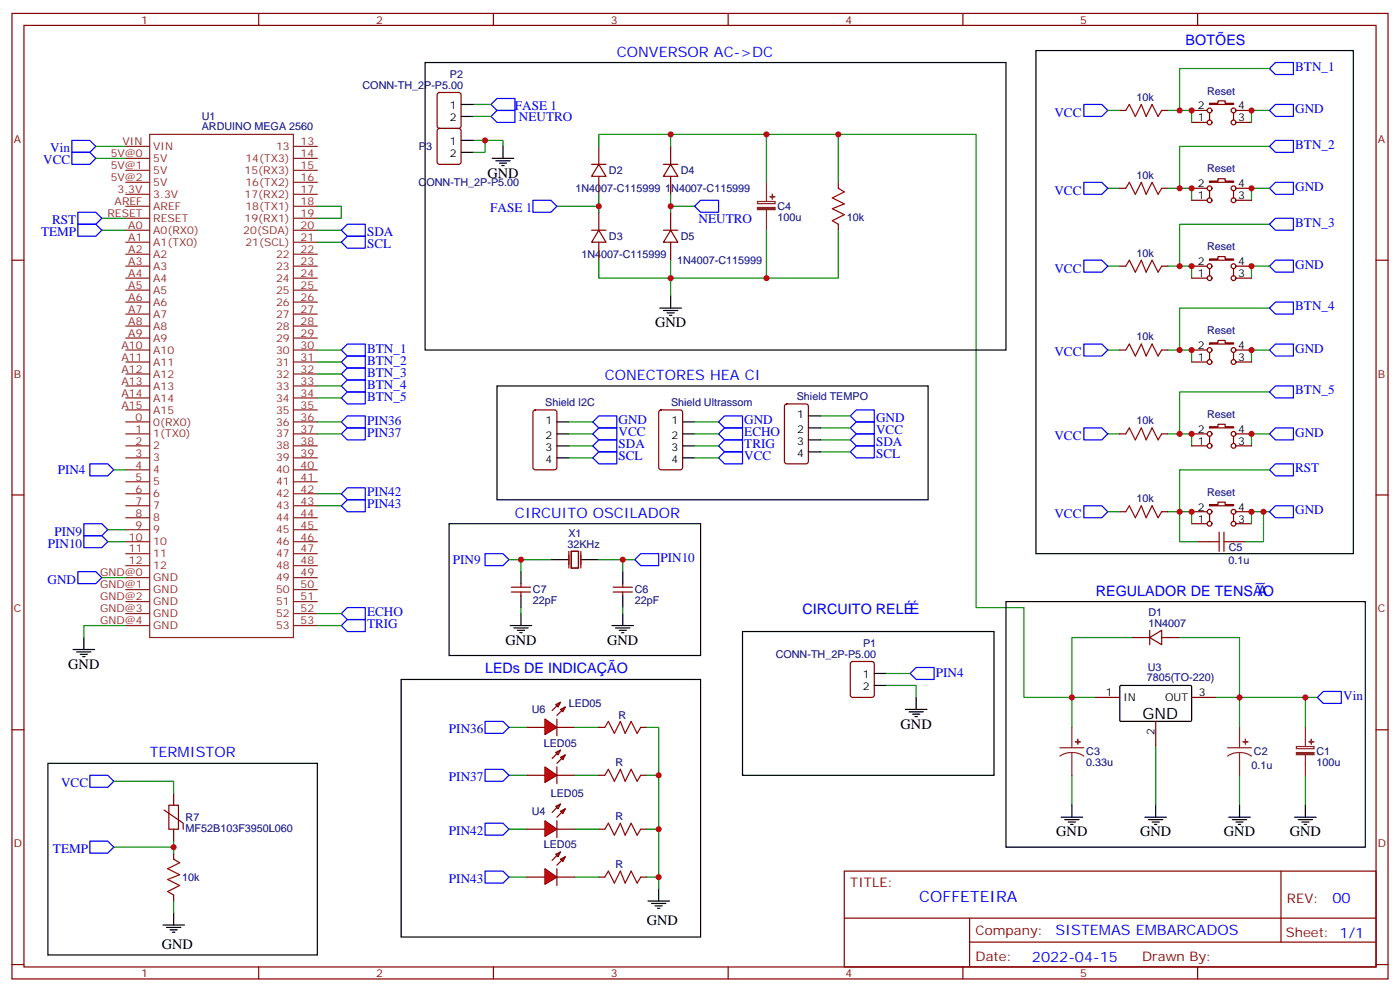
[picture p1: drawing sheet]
<svg xmlns="http://www.w3.org/2000/svg" width="412mm" height="292mm" viewBox="0 0 412 292" stroke-linecap="round" stroke-linejoin="round" font-family="sans-serif">
<g fill="none" stroke="#870000" stroke-width=".35">
<path d="M3.5 4h405.4v284.3h-405.4zM7.1 7.5h398.2v277.3h-398.2zM76.2 4v3.5M145.3 4v3.5M214.5 4v3.5M283.6 4v3.5M352.8 4v3.5M329.8 32.5h1.8M342.2 32.5h1.8M351 36.1h4.6M351 32.5h4.6M356.3 30.4h2.5v-.7h2.1v.7h2.5v.4h-7.1z"/>
<path d="M356.3 33.2v2.1M363.4 33.2v2.1M364.1 36.1h4.6M364.1 32.5h4.6M174.3 48.4h4.2M176.4 48.4l2.1 3.5h-4.2zM176.4 43.1v5.3M176.4 51.9v5.3M195.4 48.4h4.3M197.6 48.4l2.1 3.5h-4.3zM197.6 43.1v5.3M197.6 51.9v5.3"/>
<path d="M246.9 53.7v1.8M329.8 55.5h1.8M342.2 55.5h1.8M351 55.5h4.6M351 59h4.6M356.3 53.3h2.5v-.7h2.1v.7h2.5v.4h-7.1zM356.3 56.2v2.1M363.4 56.2v2.1M364.1 55.5h4.6M364.1 59h4.6M3.5 76.6h3.6M174.3 67.8h4.2"/>
<path d="M176.4 67.8l2.1 3.5h-4.2zM176.4 62.5v5.3M176.4 71.3v5.3M195.4 67.8h4.3M197.6 67.8l2.1 3.5h-4.3zM197.6 62.5v5.3M197.6 71.3v5.3M246.9 66v1.8M329.8 78.4h1.8M342.2 78.4h1.8M351 78.4h4.6M356.3 76.3h2.5v-.7h2.1v.7h2.5v.3h-7.1z"/>
<path d="M356.3 79.1v2.1M363.4 79.1v2.1M364.1 78.4h4.6M405.3 76.6h3.6M351 81.9h4.6M364.1 81.9h4.6M329.8 103.1h1.8M342.2 103.1h1.8M351 103.1h4.6M351 106.6h4.6M356.3 101h2.5v-.7h2.1v.7h2.5v.3h-7.1zM356.3 103.8v2.1"/>
<path d="M363.4 103.8v2.1M364.1 103.1h4.6M364.1 106.6h4.6M157.2 120.9l.5-.2h5.6l.7 .5v16.5l-.4 .6-5.9 .1-.7-.5v-16.5zM194.3 120.9l.4-.2h5.7l.6 .5 .1 16.5-.5 .6-5.9 .1-.6-.5-.1-16.5zM329.8 127.8h1.8M342.2 127.8h1.8M351 127.8h4.6M351 131.3h4.6M356.3 125.7h2.5v-.7h2.1v.7h2.5v.3h-7.1zM356.3 128.5v2.1M363.4 128.5v2.1"/>
<path d="M364.1 127.8h4.6M364.1 131.3h4.6M3.5 145.8h3.6M329.8 150.7h1.8M342.2 150.7h1.8M351 154.2h4.6M351 150.7h4.6M356.3 148.6h2.5v-.7h2.1v.7h2.5v.3h-7.1zM356.3 151.4v2.1M363.4 151.4v2.1M364.1 154.2h4.6M364.1 150.7h4.6"/>
<path d="M405.3 145.8h3.6M333.4 187.7h5.3M338.7 187.7l3.5-2.1v4.3zM338.7 185.6v4.3M342.2 187.7h5.3M3.5 214.9h3.6M322.8 205.4h7M340.4 212.4v7.1M351 205.4h7.1M405.3 214.9h3.6M163.7 237.5l1.4-.7-.7 1.4zM165.1 238.9l1.4-.7-.7 1.4z"/>
<path d="M165.1 236.8l-2.5 2.5M166.5 238.2l-2.5 2.5M155.2 244.2h5.3M164 244.2h5.3M176.4 244.2h1.8M176.4 258.3h1.8M188.7 244.2h1.8M188.7 258.3h1.8M248.7 256.5h156.6v28.3h-156.6zM377.3 256.6v20.8M248.7 270.4h156.5M285.6 277.4h119.6"/>
<path d="M285.6 270.4v14.1M3.5 284.1h3.6M76.2 284.8v3.5M145.3 284.8v3.5M214.5 284.8v3.5M283.6 284.8v3.5M352.8 284.8v3.5M405.3 284.1h3.6"/>
<circle cx="356.3" cy="36.1" r=".71"/>
<circle cx="356.3" cy="32.5" r=".71"/>
<circle cx="363.4" cy="36.1" r=".71"/>
<circle cx="363.4" cy="32.5" r=".71"/>
<circle cx="356.3" cy="55.5" r=".71"/>
<circle cx="356.3" cy="59" r=".71"/>
<circle cx="363.4" cy="59" r=".71"/>
<circle cx="363.4" cy="55.5" r=".71"/>
<circle cx="356.3" cy="78.4" r=".71"/>
<circle cx="363.4" cy="78.4" r=".71"/>
<circle cx="356.3" cy="81.9" r=".71"/>
<circle cx="363.4" cy="81.9" r=".71"/>
<circle cx="356.3" cy="103.1" r=".71"/>
<circle cx="356.3" cy="106.6" r=".71"/>
<circle cx="363.4" cy="106.6" r=".71"/>
<circle cx="363.4" cy="103.1" r=".71"/>
<circle cx="356.3" cy="127.8" r=".71"/>
<circle cx="356.3" cy="131.3" r=".71"/>
<circle cx="363.4" cy="131.3" r=".71"/>
<circle cx="363.4" cy="127.8" r=".71"/>
<circle cx="356.3" cy="150.7" r=".71"/>
<circle cx="356.3" cy="154.2" r=".71"/>
<circle cx="363.4" cy="150.7" r=".71"/>
<circle cx="363.4" cy="154.2" r=".71"/>
</g>
<g fill="none" stroke="#8c2424" stroke-width=".35">
<path d="M44.1 39.6h42.3v148.1h-42.3zM37 46.6h7.1M37 50.2h7.1M37 53.7h7.1M37 57.2h7.1M37 43.1h7.1M86.4 46.6h7.1M86.4 50.2h7.1M86.4 53.7h7.1M86.4 57.2h7.1M86.4 43.1h7.1M223.1 59.3h5.2v.7h-5.2z"/>
<path d="M225.8 53.7v5.6M37 64.3h7.1M37 67.8h7.1M37 71.3h7.1M37 74.9h7.1M37 78.4h7.1M37 60.7h7.1M86.4 64.3h7.1M86.4 67.8h7.1M86.4 71.3h7.1M86.4 74.9h7.1M86.4 78.4h7.1"/>
<path d="M86.4 60.7h7.1M225.8 61.8v6M37 81.9h7.1M37 85.4h7.1M37 89h7.1M37 92.5h7.1M37 96h7.1M37 99.6h7.1M86.4 81.9h7.1M86.4 85.4h7.1M86.4 89h7.1M86.4 92.5h7.1"/>
<path d="M86.4 96h7.1M86.4 99.6h7.1M37 103.1h7.1M37 106.6h7.1M37 110.1h7.1M37 113.7h7.1M37 117.2h7.1M86.4 103.1h7.1M86.4 106.6h7.1M86.4 110.1h7.1M86.4 113.7h7.1M86.4 117.2h7.1"/>
<path d="M37 120.7h7.1M37 127.8h7.1M37 131.3h7.1M37 134.8h7.1M37 138.4h7.1M37 124.2h7.1M86.4 120.7h7.1M86.4 127.8h7.1M86.4 131.3h7.1M86.4 134.8h7.1M86.4 138.4h7.1M86.4 124.2h7.1"/>
<path d="M37 141.9h7.1M37 145.4h7.1M37 148.9h7.1M37 152.5h7.1M37 156h7.1M37 159.5h7.1M86.4 141.9h7.1M86.4 145.4h7.1M86.4 148.9h7.1M86.4 152.5h7.1M86.4 156h7.1M86.4 159.5h7.1"/>
<path d="M37 163.1h7.1M37 166.6h7.1M37 170.1h7.1M37 173.6h7.1M37 177.2h7.1M86.4 163.1h7.1M86.4 166.6h7.1M86.4 170.1h7.1M86.4 173.6h7.1M86.4 177.2h7.1M37 184.2h7.1M37 180.7h7.1"/>
<path d="M86.4 184.2h7.1M86.4 180.7h7.1M315.7 214.2v6M365.1 214.2v6M381.9 219.9h5.2v.6h-5.2zM384.5 214.2v5.7M312.2 220.2h7.1M315.7 221.6l-1.8 .3-1.7 .8M315.7 221.6l1.9 .3 1.7 .8M315.7 221.6v6.7M361.6 220.2h7.1M365.1 221.6l-1.8 .3-1.7 .8"/>
<path d="M365.1 221.6l1.9 .3 1.7 .8M365.1 221.6v6.7M384.5 222.3v6"/>
</g>
<g fill="none" stroke="#008700" stroke-width=".35">
<path d="M139.3 30.8h5.3M197.6 39.6h28.2v14.1M225.8 39.6h21.1v14.1M246.9 39.6h40.6v139.3h14.1v26.5h14.1v-17.7h17.7M326.3 32.5h3.5M344 32.5h7v3.6M373.9 32.5h-5.2v3.6M373.9 20.2h-26.4v12.3M28.2 46.6h8.8M28.2 43.1h8.8M139.3 41.3h8.9v1.8M176.4 43.1v-3.5h21.2v3.5"/>
<path d="M176.4 57.2v5.3M197.6 57.2v5.3M326.3 55.5h3.5M344 55.5h7v3.5M373.9 43.1h-26.4v12.4M373.9 55.5h-5.2v3.5M30 64.3h7M30 67.8h7M93.5 60.7h7v3.6h-7M93.5 67.8h7M93.5 71.3h7M164 60.7h12.4"/>
<path d="M176.4 76.6v5.3h21.2v-5.3M197.6 60.7h7M225.8 67.8v14.1h-28.2v5.3M246.9 67.8v14.1h-21.1M326.3 78.4h3.5M344 78.4h7v3.5M373.9 66h-26.4v12.4M373.9 78.4h-5.2v3.5M373.9 90.7h-26.4v12.4M93.5 103.1h7M93.5 106.6h7M93.5 110.1h7"/>
<path d="M93.5 113.7h7M93.5 117.2h7M326.3 103.1h3.5M344 103.1h7v3.5M373.9 103.1h-5.2v3.5M373.9 115.4h-26.4v12.4M167.6 127.8h7M167.6 124.2h7M167.6 131.3h7M167.6 134.8h7M204.6 127.8h7.1M204.6 124.2h7.1"/>
<path d="M204.6 131.3h7.1M204.6 134.8h7.1M241.7 122.5h8.8M241.7 126h8.8M241.7 129.5h8.8M241.7 133.1h8.8M326.3 127.8h3.5M344 127.8h7v3.5M373.9 127.8h-5.2v3.5M373.9 138.4h-26.4v12.3M326.3 150.7h3.5M344 150.7h7v3.5"/>
<path d="M373.9 150.7h-5.2v3.5M30 170.1h7M37 184.2h-12.3v3.5M93.5 184.2h7M93.5 180.7h7M347.5 187.7h17.6v17.7h23M322.8 205.4h-7.1v8.8M340.4 219.5v17.6M358.1 205.4h7v8.8M384.5 205.4v8.8M315.7 228.3v8.8M365.1 228.3v8.8"/>
<path d="M384.5 228.3v8.8M149.9 244.2h5.3M149.9 258.3h5.3M169.3 244.2h7.1M169.3 258.3h7.1M190.5 258.3h3.5v3.5M190.5 244.2h3.5v14.1"/>
</g>
<g fill="none" stroke="#000" stroke-width=".35">
<path d="M125.2 18.4h171.1v84.7h-171.1zM305.2 14.9h93.4v148.2h-93.4zM194.4 90.7h6.3M195.4 91.4h4.3M196.5 92.1h2.1M197.2 92.9h.7M197.6 87.2v3.5M164 124.2h3.6M164 127.8h3.6M164 131.3h3.6M164 134.8h3.6M201.1 124.2h3.5"/>
<path d="M201.1 127.8h3.5M201.1 131.3h3.5M201.1 134.8h3.5M21.5 191.3h6.4M22.6 192h4.2M23.6 192.7h2.2M24.3 193.4h.7M24.7 187.7v3.6M118.2 200.1h88.2v75.8h-88.2zM329.9 202l.3-.1h20.6l.2 .3v10.1l-.3 .1h-20.7l-.2-.3zM315.7 237.1v3.6M340.4 237.1v3.6"/>
<path d="M365.1 237.1v3.6M384.5 237.1v3.6M312.6 240.7h6.3M313.6 241.4h4.3M314.7 242.1h2.1M315.4 242.8h.7M337.3 240.7h6.3M338.3 241.4h4.2M339.4 242.1h2.1M340.1 242.8h.7M361.9 240.7h6.4M363 241.4h4.2"/>
<path d="M364.1 242.1h2.1M364.8 242.8h.7M381.4 240.7h6.3M382.4 241.4h4.2M383.5 242.1h2.1M384.2 242.8h.7M190.9 265.4h6.3M191.9 266.1h4.2M193 266.8h2.1M193.7 267.5h.7M194 261.8v3.6"/>
</g>
<g fill="#8c2424" stroke="#8c2424" stroke-width=".35">
<path d="M316.8 218.4l1.4 .1z"/>
<path d="M317.5 217.7v1.4z"/>
<path d="M366.2 218.4l1.4 .1z"/>
<path d="M366.9 217.7v1.4z"/>
<path d="M381.9 221.6h5.2v.6h-5.2z"/>
<path d="M385.6 218.4l1.4 .1z"/>
<path d="M386.3 217.7v1.4z"/>
<path d="M223.1 61.1h5.2v.6h-5.2z"/>
<path d="M226.8 57.9l1.4 .1z"/>
<path d="M227.5 57.2v1.4z"/>
</g>
<g fill="none" stroke="#00f" stroke-width=".35">
<path d="M144.6 30.8l1.8-1.8h5.3v3.5h-5.3zM144.6 34.3l1.8-1.8h5.3v3.6h-5.3zM319.3 30.8h5.3l1.7 1.7-1.7 1.8h-5.3zM373.9 32.5l1.8-1.7h5.3v3.5h-5.3zM373.9 20.2l1.8-1.8h5.3v3.5h-5.3zM21.2 41.3h5.3l1.7 1.8-1.7 1.8h-5.3zM21.2 44.9h5.3l1.7 1.7-1.7 1.8h-5.3zM157 59h5.3l1.7 1.7-1.7 1.8h-5.3zM319.3 53.7h5.3l1.7 1.8-1.7 1.7h-5.3zM373.9 43.1l1.8-1.8h5.3v3.6h-5.3zM373.9 55.5l1.8-1.8h5.3v3.5h-5.3zM22.9 62.5h5.3l1.8 1.8-1.8 1.7h-5.3z"/>
<path d="M22.9 66h5.3l1.8 1.8-1.8 1.8h-5.3zM102.3 66h5.3v3.6h-5.3l-1.8-1.8zM102.3 69.6h5.3v3.5h-5.3l-1.8-1.8zM204.6 60.7l1.8-1.7h5.3v3.5h-5.3zM319.3 76.6h5.3l1.7 1.8-1.7 1.8h-5.3zM373.9 66l1.8-1.7h5.3v3.5h-5.3zM373.9 78.4l1.8-1.8h5.3v3.6h-5.3zM373.9 90.7l1.8-1.7h5.3v3.5h-5.3zM100.5 103.1l1.8-1.8h5.3v3.5h-5.3zM100.5 106.6l1.8-1.8h5.3v3.6h-5.3zM100.5 110.1l1.8-1.7h5.3v3.5h-5.3zM100.5 113.7l1.8-1.8h5.3v3.5h-5.3z"/>
<path d="M100.5 117.2l1.8-1.8h5.3v3.6h-5.3zM319.3 101.3h5.3l1.7 1.8-1.7 1.7h-5.3zM373.9 103.1l1.8-1.8h5.3v3.5h-5.3zM373.9 115.4l1.8-1.7h5.3v3.5h-5.3zM174.6 124.2l1.8-1.7h5.3v3.5h-5.3zM174.6 127.8l1.8-1.8h5.3v3.5h-5.3zM174.6 131.3l1.8-1.8h5.3v3.6h-5.3zM174.6 134.8l1.8-1.7h5.3v3.5h-5.3zM211.7 134.8l1.7-1.7h5.3v3.5h-5.3zM211.7 131.3l1.7-1.8h5.3v3.6h-5.3zM211.7 127.8l1.7-1.8h5.3v3.5h-5.3zM211.7 124.2l1.7-1.7h5.3v3.5h-5.3z"/>
<path d="M252.2 120.7h5.3v3.5h-5.3l-1.7-1.7zM252.2 124.2h5.3v3.6h-5.3l-1.7-1.8zM252.2 127.8h5.3v3.5h-5.3l-1.7-1.8zM252.2 131.3h5.3v3.5h-5.3l-1.7-1.7zM319.3 126h5.3l1.7 1.8-1.7 1.7h-5.3zM373.9 127.8l1.8-1.8h5.3v3.5h-5.3zM373.9 138.4l1.8-1.8h5.3v3.5h-5.3zM100.5 145.4l1.8-1.7h5.3v3.5h-5.3zM100.5 148.9l1.8-1.7h5.3v3.5h-5.3zM319.3 148.9h5.3l1.7 1.8-1.7 1.8h-5.3zM373.9 150.7l1.8-1.8h5.3v3.6h-5.3zM22.9 168.3h5.3l1.8 1.8-1.8 1.8h-5.3z"/>
<path d="M100.5 180.7l1.8-1.8h5.3v3.6h-5.3zM102.3 182.5h5.3v3.5h-5.3l-1.8-1.8zM388.1 205.4l1.7-1.8h5.3v3.6h-5.3zM26.5 228.3h5.2l1.8 1.8-1.8 1.7h-5.2zM26.5 247.7h5.2l1.8 1.8-1.8 1.7h-5.2zM142.9 242.4h5.3l1.7 1.8-1.7 1.8h-5.3zM142.9 256.5h5.3l1.7 1.8-1.7 1.8h-5.3z"/>
</g>
<path d="M331.6 32.5l1.1-1.7 1.7 3.5 1.8-3.5 1.4 3.5 1.8-3.5 1.7 3.5 1.1-1.8M246.9 55.5l1.8 1-3.5 1.8 3.5 1.7-3.5 1.5 3.5 1.7-3.5 1.8 1.7 1M331.6 55.5l1.1-1.8 1.7 3.5 1.8-3.5 1.4 3.5 1.8-3.5 1.7 3.5 1.1-1.7M331.6 78.4l1.1-1.8 1.7 3.6 1.8-3.6 1.4 3.6 1.8-3.6 1.7 3.6 1.1-1.8M331.6 103.1l1.1-1.8 1.7 3.5 1.8-3.5 1.4 3.5 1.8-3.5 1.7 3.5 1.1-1.7M331.6 127.8l1.1-1.8 1.7 3.5 1.8-3.5 1.4 3.5 1.8-3.5 1.7 3.5 1.1-1.7M331.6 150.7l1.1-1.8 1.7 3.6 1.8-3.6 1.4 3.6 1.8-3.6 1.7 3.6 1.1-1.8M178.2 244.2l1-1.8 1.8 3.6 1.7-3.6 1.4 3.6 1.8-3.6 1.8 3.6 1-1.8M178.2 258.3l1-1.8 1.8 3.6 1.7-3.6 1.4 3.6 1.8-3.6 1.8 3.6 1-1.8" fill="none" stroke="#a10000" stroke-width=".35"/>
<path d="M160.5 241.7l3.5 2.5-3.5 2.1z" fill="#f00" stroke="#870000" stroke-width=".35"/>
<path d="M155.2 258.3h5.3M163.7 251.6l1.4-.7-.7 1.4zM164 241.7v5M164 258.3h5.3M165.1 253l1.4-.7-.7 1.4zM165.1 250.9l-2.5 2.5M166.5 252.3l-2.5 2.5" fill="none" stroke="#870000" stroke-width=".35"/>
<path d="M160.5 255.8l3.5 2.5-3.5 2.1z" fill="#f00" stroke="#870000" stroke-width=".35"/>
<g fill="none" stroke="#870000" stroke-width=".35">
<path d="M250.7 195l.5-.2h5.6l.7 .4v9.5l-.4 .6-5.9 .1-.7-.5v-9.4zM48.3 238.5l5.7 3.9v1.8M49.7 237.1h2.9v7.1h-2.9zM51.2 233.6v3.5M155.2 228.3h5.3M163.7 221.6l1.4-.7-.7 1.4zM164 228.3h5.3M165.1 223l1.4-.7-.7 1.4zM165.1 220.9l-2.5 2.5M166.5 222.3l-2.5 2.5M51.2 244.2v3.5M51.2 251.2v1.8"/>
<path d="M164 255.8v5M51.2 263.6v1.8"/>
</g>
<path d="M51.2 253l1.7 1.1-3.5 1.7 3.5 1.8-3.5 1.4 3.5 1.8-3.5 1.7 1.8 1.1" fill="none" stroke="#a10000" stroke-width=".35"/>
<path d="M33.5 138.4h3.5M93.5 145.4h7M93.5 148.9h7M261.1 198.3h7M261.1 201.9h8.8v3.5M33.5 230.1h17.7v3.5M33.5 249.5h17.7M51.2 247.7v3.5M51.2 265.4v3.5" fill="none" stroke="#008700" stroke-width=".35"/>
<g fill="none" stroke="#000" stroke-width=".35">
<path d="M146.4 113.7h127v33.5h-127zM296.3 177.2h105.9v72.3h-105.9zM257.5 198.3h3.6M257.5 201.9h3.6M266.7 208.9h6.3M267.8 209.6h4.2M268.8 210.3h2.1M269.5 211h.7M269.9 205.4v3.5M14.1 224.8h79.4v56.4h-79.4zM48 272.4h6.3M49 273.1h4.3"/>
<path d="M50.1 273.8h2.1M50.8 274.5h.7M51.2 268.9v3.5"/>
</g>
<path d="M26.5 136.6h5.2l1.8 1.8-1.8 1.7h-5.2zM268.1 198.3l1.8-1.7h5.3v3.5h-5.3z" fill="none" stroke="#00f" stroke-width=".35"/>
<path d="M160.5 225.8l3.5 2.5-3.5 2.1z" fill="#f00" stroke="#870000" stroke-width=".35"/>
<path d="M155.2 214.2h5.3M163.7 207.5l1.4-.7-.7 1.4zM164 214.2h5.3M165.1 208.9l1.4-.7-.7 1.4zM165.1 206.8l-2.5 2.5M166.5 208.2l-2.5 2.5M164 225.8v5" fill="none" stroke="#870000" stroke-width=".35"/>
<path d="M160.5 211.7l3.5 2.5-3.5 2.1z" fill="#f00" stroke="#870000" stroke-width=".35"/>
<g fill="none" stroke="#870000" stroke-width=".35">
<path d="M129 27.4l.5-.2h5.6l.7 .5v9.4l-.4 .7h-5.9l-.7-.4v-9.5zM129 38l.5-.2h5.6l.7 .4v9.5l-.4 .6-5.9 .1-.7-.5v-9.4zM231.3 119.2l.5-.2h5.6l.7 .4v16.5l-.4 .6-5.9 .1-.7-.5v-16.4zM352.8 159.5h3.5M363.4 159.5h3.5M150.6 174.3h5.7M150.6 172.9h5.7M153.5 171.9v1M153.5 174.3v1.1M180.6 174.3h5.7M180.6 172.9h5.7M183.4 171.9v1"/>
<path d="M183.4 174.3v1.1M164 211.7v5M176.4 214.2h1.8M188.7 214.2h1.8M176.4 228.3h1.8M188.7 228.3h1.8"/>
</g>
<g fill="none" stroke="#008700" stroke-width=".35">
<path d="M139.3 34.3h5.3M142.9 41.3v3.6h-3.6M93.5 124.2h7M93.5 127.8h7M31.7 156h5.3M31.7 159.5h5.3M347.5 150.7v8.8h5.3M372.2 150.7v8.8h-5.3M149.9 164.8h3.6M153.5 178.9v1.8M162.3 164.8h-8.8v3.5M176.4 164.8h7v3.5"/>
<path d="M183.4 178.9v1.8M183.4 164.8h3.6M149.9 214.2h5.3M169.3 214.2h7.1M190.5 214.2h3.5v14.1M149.9 228.3h5.3M169.3 228.3h7.1M190.5 228.3h3.5v15.9"/>
</g>
<path d="M100.5 127.8l1.8-1.8h5.3v3.5h-5.3zM100.5 124.2l1.8-1.7h5.3v3.5h-5.3zM24.7 154.2h5.3l1.7 1.8-1.7 1.8h-5.3zM24.7 157.8h5.3l1.7 1.7-1.7 1.8h-5.3zM142.9 163.1h5.3l1.7 1.7-1.7 1.8h-5.3zM187 164.8l1.7-1.7h5.3v3.5h-5.3zM142.9 212.4h5.3l1.7 1.8-1.7 1.8h-5.3zM142.9 226.6h5.3l1.7 1.7-1.7 1.8h-5.3z" fill="none" stroke="#00f" stroke-width=".35"/>
<path d="M356.3 159.5h2.8M359.1 156.7v5.6M360.5 159.5h2.9M360.5 156.7v5.6M178.2 214.2l1-1.8 1.8 3.6 1.7-3.6 1.4 3.6 1.8-3.6 1.8 3.6 1-1.8M178.2 228.3l1-1.7 1.8 3.5 1.7-3.5 1.4 3.5 1.8-3.5 1.8 3.5 1-1.8" fill="none" stroke="#a10000" stroke-width=".35"/>
<g fill="none" stroke="#000" stroke-width=".35">
<path d="M135.8 30.8h3.5M135.8 34.3h3.5M135.8 41.3h3.5M135.8 44.9h3.5M145 46.6h6.3M146 47.3h4.3M147.1 48h2.1M147.8 48.8h.7M148.2 43.1v3.5M238.1 122.5h3.6M238.1 126h3.6M238.1 129.5h3.6"/>
<path d="M238.1 133.1h3.6M132.3 154.2h74.1v38.8h-74.1zM153.5 168.3v3.6M153.5 175.4v3.5M162.3 164.8h5.3M171.1 164.8h5.3M183.4 168.3v3.6M183.4 175.4v3.5M150.3 184.2h6.3M151.3 184.9h4.3M152.4 185.6h2.1M153.1 186.3h.7"/>
<path d="M153.5 180.7v3.5M180.3 184.2h6.3M181.3 184.9h4.3M182.4 185.6h2.1M183.1 186.3h.7M183.4 180.7v3.5M218.7 186h74.1v42.3h-74.1z"/>
</g>
<path d="M167.6 162.3v5M168.3 162.3h2.1v5h-2.1zM171.1 162.3v5" fill="none" stroke="#871200" stroke-width=".35"/>
<g fill="#c00">
<circle cx="384.5" cy="205.4" r=".88"/>
<circle cx="365.1" cy="205.4" r=".88"/>
<circle cx="368.7" cy="32.5" r=".88"/>
<circle cx="351" cy="32.5" r=".88"/>
<circle cx="347.5" cy="32.5" r=".88"/>
<circle cx="347.5" cy="55.5" r=".88"/>
<circle cx="351" cy="55.5" r=".88"/>
<circle cx="368.7" cy="55.5" r=".88"/>
<circle cx="347.5" cy="78.4" r=".88"/>
<circle cx="351" cy="78.4" r=".88"/>
<circle cx="368.7" cy="78.4" r=".88"/>
<circle cx="347.5" cy="103.1" r=".88"/>
<circle cx="351" cy="103.1" r=".88"/>
<circle cx="368.7" cy="103.1" r=".88"/>
<circle cx="347.5" cy="127.8" r=".88"/>
<circle cx="351" cy="127.8" r=".88"/>
<circle cx="368.7" cy="127.8" r=".88"/>
<circle cx="197.6" cy="39.6" r=".88"/>
<circle cx="197.6" cy="81.9" r=".88"/>
<circle cx="197.6" cy="60.7" r=".88"/>
<circle cx="176.4" cy="60.7" r=".88"/>
<circle cx="225.8" cy="39.6" r=".88"/>
<circle cx="225.8" cy="81.9" r=".88"/>
<circle cx="368.7" cy="150.7" r=".88"/>
<circle cx="351" cy="150.7" r=".88"/>
<circle cx="347.5" cy="150.7" r=".88"/>
<circle cx="246.9" cy="39.6" r=".88"/>
<circle cx="194" cy="258.3" r=".88"/>
<circle cx="51.2" cy="249.5" r=".88"/>
<circle cx="315.7" cy="205.4" r=".88"/>
<circle cx="194" cy="244.2" r=".88"/>
<circle cx="194" cy="228.3" r=".88"/>
<circle cx="372.2" cy="150.7" r=".88"/>
<circle cx="142.9" cy="41.3" r=".88"/>
<circle cx="183.4" cy="164.8" r=".88"/>
<circle cx="153.5" cy="164.8" r=".88"/>
</g>
<path d="M359.4 278.8h25.1v5.2h-25.1z" fill="#fff" stroke="#fff" stroke-width=".35"/>
<text font-size="4.6" x="336.5" y="211.7">GND</text>
<text font-size="4.6" fill="#00f" x="270.8" y="265.6">COFFETEIRA</text>
<g font-size="4.2" fill="#00f">
<text x="181.7" y="16.7">CONVERSOR AC-&gt;DC</text>
<text x="349.2" y="13.1">BOTÕES</text>
<text x="178.2" y="111.9">CONECTORES HEA CI</text>
<text x="151.7" y="152.5">CIRCUITO OSCILADOR</text>
<text x="322.8" y="175.4">REGULADOR DE TENSÃO</text>
<text x="236.4" y="180.7">CIRCUITO RELÉ</text>
<text x="142.9" y="198.3">LEDs DE INDICAÇÃO</text>
<text x="44.1" y="223">TERMISTOR</text>
<text x="392.5" y="265.8">00</text>
<text x="310.9" y="275.4">SISTEMAS EMBARCADOS</text>
<text x="304" y="283.2">2022-04-15</text>
</g>
<g font-size="4.2">
<text x="143.6" y="52.3">GND</text>
<text x="193" y="96.4">GND</text>
<text x="148.9" y="189.9">GND</text>
<text x="178.9" y="189.9">GND</text>
<text x="20.1" y="196.9">GND</text>
<text x="265.3" y="214.6">GND</text>
<text x="311.1" y="246.3">GND</text>
<text x="335.8" y="246.3">GND</text>
<text x="360.5" y="246.3">GND</text>
<text x="379.9" y="246.3">GND</text>
<text x="190.5" y="272.4">GND</text>
<text x="47.6" y="279.5">GND</text>
</g>
<g font-size="3.9" fill="#00f">
<text x="381.5" y="20.8">BTN_1</text>
<text x="151.7" y="32.5">FASE 1</text>
<text x="152.9" y="35.6">NEUTRO</text>
<text x="310.6" y="34.4">VCC</text>
<text x="381.5" y="33.3">GND</text>
<text x="14.8" y="44.9">Vin</text>
<text x="381.5" y="43.8">BTN_2</text>
<text x="12.7" y="48.4">VCC</text>
<text x="310.6" y="57.3">VCC</text>
<text x="381.5" y="56.2">GND</text>
<text x="144.4" y="62.5">FASE 1</text>
<text x="205.8" y="65.5">NEUTRO</text>
<text x="12.1" y="69.6">TEMP</text>
<text x="15.3" y="66">RST</text>
<text x="108.1" y="69.6">SDA</text>
<text x="381.5" y="66.7">BTN_3</text>
<text x="108.1" y="73.1">SCL</text>
<text x="310.6" y="80.3">VCC</text>
<text x="381.5" y="79.2">GND</text>
<text x="381.5" y="91.4">BTN_4</text>
<text x="108.1" y="104">BTN_1</text>
<text x="108.1" y="107.4">BTN_2</text>
<text x="310.6" y="105">VCC</text>
<text x="381.5" y="103.9">GND</text>
<text x="108.1" y="110.9">BTN_3</text>
<text x="108.1" y="114.4">BTN_4</text>
<text x="108.1" y="118">BTN_5</text>
<text x="381.5" y="116.1">BTN_5</text>
<text x="108.1" y="125">PIN36</text>
<text x="182.2" y="124.9">GND</text>
<text x="219.2" y="124.9">GND</text>
<text x="258.1" y="124.2">GND</text>
<text x="108.1" y="128.6">PIN37</text>
<text x="182.2" y="128.4">VCC</text>
<text x="182.2" y="132">SDA</text>
<text x="219.2" y="132">TRIG</text>
<text x="219.2" y="128.4">ECHO</text>
<text x="258.1" y="127.8">VCC</text>
<text x="258.1" y="131.3">SDA</text>
<text x="310.6" y="129.6">VCC</text>
<text x="381.5" y="128.6">GND</text>
<text x="182.2" y="135.5">SCL</text>
<text x="219.2" y="135.5">VCC</text>
<text x="258.1" y="134.8">SCL</text>
<text x="17" y="139.6">PIN4</text>
<text x="381.5" y="139">RST</text>
<text x="108.1" y="146.2">PIN42</text>
<text x="108.1" y="149.7">PIN43</text>
<text x="310.6" y="152.6">VCC</text>
<text x="381.5" y="151.5">GND</text>
<text x="14.1" y="161.3">PIN10</text>
<text x="16" y="157.8">PIN9</text>
<text x="133.4" y="166.1">PIN9</text>
<text x="194.6" y="165.6">PIN10</text>
<text x="14" y="171.9">GND</text>
<text x="108.1" y="181.5">ECHO</text>
<text x="108.1" y="185">TRIG</text>
<text x="275.7" y="199.4">PIN4</text>
<text x="395.7" y="206.1">Vin</text>
<text x="132.3" y="216">PIN36</text>
<text x="18" y="231.8">VCC</text>
<text x="132.3" y="230.1">PIN37</text>
<text x="132.3" y="246">PIN42</text>
<text x="15.6" y="251.2">TEMP</text>
<text x="132.3" y="260.1">PIN43</text>
</g>
<g font-size="3.9" fill="#800">
<text x="250.5" y="261.1">TITLE:</text>
<text x="379.1" y="265.8">REV:</text>
<text x="287.4" y="275.3">Company:</text>
<text x="378.7" y="275.9">Sheet: 1/1</text>
<text x="287.4" y="283">Date:</text>
<text x="336.4" y="283.1">Drawn By:</text>
</g>
<g font-size="3.2" fill="#800">
<text x="41.6" y="6.9">1</text>
<text x="110.8" y="6.9">2</text>
<text x="179.9" y="6.9">3</text>
<text x="249.1" y="6.9">4</text>
<text x="318.2" y="6.9">5</text>
<text x="4.1" y="42.1">A</text>
<text x="405.9" y="42.1">A</text>
<text x="4.1" y="111.2">B</text>
<text x="405.9" y="111.2">B</text>
<text x="4.1" y="180.3">C</text>
<text x="405.9" y="180.3">C</text>
<text x="4.1" y="249.5">D</text>
<text x="405.9" y="249.5">D</text>
<text x="41.6" y="287.8">1</text>
<text x="110.8" y="287.8">2</text>
<text x="179.9" y="287.8">3</text>
<text x="249.1" y="287.8">4</text>
<text x="318.2" y="287.8">5</text>
</g>
<g font-size="3.2" fill="#000080">
<text x="132.5" y="23">P2</text>
<text x="106.8" y="26.2">CONN-TH_2P-P5.00</text>
<text x="334.8" y="29.7">10k</text>
<text x="355.6" y="27.8">Reset</text>
<text x="59.4" y="35.3">U1</text>
<text x="59.4" y="38.4">ARDUINO MEGA 2560</text>
<text x="123.4" y="44.3">P3</text>
<text x="179.4" y="51.3">D2</text>
<text x="200.5" y="51.3">D4</text>
<text x="334.8" y="52.6">10k</text>
<text x="355.6" y="50.8">Reset</text>
<text x="123.3" y="54.8">CONN-TH_2P-P5.00</text>
<text x="169.5" y="56.6">1N4007-C115999</text>
<text x="196" y="56.6">1N4007-C115999</text>
<text x="229" y="65.1">100u</text>
<text x="229" y="61.9">C4</text>
<text x="249.4" y="65.1">10k</text>
<text x="179.4" y="70.7">D3</text>
<text x="200.5" y="70.7">D5</text>
<text x="171.3" y="76">1N4007-C115999</text>
<text x="199.5" y="77.7">1N4007-C115999</text>
<text x="334.8" y="75.6">10k</text>
<text x="355.6" y="73.7">Reset</text>
<text x="334.8" y="100.3">10k</text>
<text x="355.6" y="98.4">Reset</text>
<text x="160.6" y="119.7">Shield I2C</text>
<text x="197.7" y="119.7">Shield Ultrassom</text>
<text x="234.7" y="117.9">Shield TEMPO</text>
<text x="334.8" y="125">10k</text>
<text x="355.6" y="123.1">Reset</text>
<text x="334.8" y="147.9">10k</text>
<text x="355.6" y="146">Reset</text>
<text x="167.1" y="161.3">32KHz</text>
<text x="167.5" y="158.2">X1</text>
<text x="361.9" y="166">0.1u</text>
<text x="361.9" y="162.2">C5</text>
<text x="157" y="177.9">22pF</text>
<text x="157" y="174.8">C7</text>
<text x="187" y="177.9">22pF</text>
<text x="187" y="174.8">C6</text>
<text x="338.3" y="184.6">1N4007</text>
<text x="338.3" y="181.4">D1</text>
<text x="254.3" y="190.6">P1</text>
<text x="228.5" y="193.7">CONN-TH_2P-P5.00</text>
<text x="338.1" y="197.6">U3</text>
<text x="337.8" y="200.7">7805(TO-220)</text>
<text x="167.5" y="208.3">LED05</text>
<text x="156.6" y="210">U6</text>
<text x="182.2" y="211.8">R</text>
<text x="160.2" y="219.9">LED05</text>
<text x="181.3" y="225.5">R</text>
<text x="320" y="225.6">0.33u</text>
<text x="320" y="222.4">C3</text>
<text x="368.7" y="226.6">0.1u</text>
<text x="369.4" y="222.4">C2</text>
<text x="387.8" y="225.6">100u</text>
<text x="387.8" y="222.4">C1</text>
<text x="162.2" y="234.7">LED05</text>
<text x="54.7" y="245">MF52B103F3950L060</text>
<text x="54.7" y="241.8">R7</text>
<text x="156.6" y="240">U4</text>
<text x="181.3" y="241.4">R</text>
<text x="160.2" y="249.8">LED05</text>
<text x="181.3" y="255.5">R</text>
<text x="53.7" y="259.5">10k</text>
</g>
<g font-size="3.2">
<text x="132.5" y="32.2">1</text>
<text x="132.5" y="35.7">2</text>
<text x="352.9" y="35.7">1</text>
<text x="352.9" y="32.2">2</text>
<text x="364.8" y="35.7">3</text>
<text x="364.8" y="32.2">4</text>
<text x="132.5" y="42.8">1</text>
<text x="132.5" y="46.3">2</text>
<text x="352.9" y="58.6">1</text>
<text x="352.9" y="55.1">2</text>
<text x="364.8" y="58.6">3</text>
<text x="364.8" y="55.1">4</text>
<text x="352.9" y="81.6">1</text>
<text x="352.9" y="78">2</text>
<text x="364.8" y="81.6">3</text>
<text x="364.8" y="78">4</text>
<text x="352.9" y="106.3">1</text>
<text x="352.9" y="102.7">2</text>
<text x="364.8" y="106.3">3</text>
<text x="364.8" y="102.7">4</text>
<text x="160.7" y="125">1</text>
<text x="197.8" y="125">1</text>
<text x="234.8" y="123.2">1</text>
<text x="160.7" y="129.2">2</text>
<text x="197.8" y="129.2">2</text>
<text x="234.8" y="127.4">2</text>
<text x="234.8" y="131">3</text>
<text x="352.9" y="131">1</text>
<text x="352.9" y="127.4">2</text>
<text x="364.8" y="131">3</text>
<text x="364.8" y="127.4">4</text>
<text x="160.7" y="132.7">3</text>
<text x="160.7" y="136.2">4</text>
<text x="197.8" y="132.7">3</text>
<text x="197.8" y="136.2">4</text>
<text x="234.8" y="134.5">4</text>
<text x="352.9" y="153.9">1</text>
<text x="352.9" y="150.4">2</text>
<text x="364.8" y="153.9">3</text>
<text x="364.8" y="150.4">4</text>
<text x="254.2" y="199.7">1</text>
<text x="254.2" y="203.3">2</text>
<text x="325.7" y="205">1</text>
<text x="330.9" y="206.4">IN</text>
<text x="343.2" y="206.4">OUT</text>
<text x="353.1" y="205">3</text>
<text x="340.1" y="216.6" transform="rotate(-90 340.1 216.6)">2</text>
</g>
<g font-size="3.2" fill="#8d2323">
<text x="32.6" y="46.3">5V@0</text>
<text x="36.1" y="42.8">VIN</text>
<text x="45.2" y="47.7">5V</text>
<text x="45.2" y="44.2">VIN</text>
<text x="72.3" y="47.7">14(TX3)</text>
<text x="81.3" y="44.2">13</text>
<text x="88.5" y="42.8">13</text>
<text x="88.5" y="46.3">14</text>
<text x="32.6" y="49.8">5V@1</text>
<text x="32.6" y="53.3">5V@2</text>
<text x="45.2" y="51.2">5V</text>
<text x="72.1" y="51.2">15(RX3)</text>
<text x="88.5" y="53.3">16</text>
<text x="88.5" y="49.8">15</text>
<text x="34.6" y="56.9">3.3V</text>
<text x="45.2" y="54.8">5V</text>
<text x="45.2" y="58.3">3.3V</text>
<text x="72.1" y="58.3">17(RX2)</text>
<text x="72.3" y="54.8">16(TX2)</text>
<text x="88.5" y="56.9">17</text>
<text x="31.6" y="63.9">RESET</text>
<text x="33.8" y="60.4">AREF</text>
<text x="45.2" y="65.3">RESET</text>
<text x="45.2" y="61.8">AREF</text>
<text x="72.1" y="65.3">19(RX1)</text>
<text x="72.3" y="61.8">18(TX1)</text>
<text x="88.5" y="60.4">18</text>
<text x="88.5" y="63.9">19</text>
<text x="37.8" y="67.5">A0</text>
<text x="37.8" y="71">A1</text>
<text x="45.2" y="68.9">A0(RX0)</text>
<text x="71.7" y="68.9">20(SDA)</text>
<text x="88.5" y="71">21</text>
<text x="88.5" y="67.5">20</text>
<text x="37.8" y="74.5">A2</text>
<text x="45.2" y="72.4">A1(TX0)</text>
<text x="45.2" y="75.9">A2</text>
<text x="72.3" y="72.4">21(SCL)</text>
<text x="81.3" y="75.9">22</text>
<text x="88.5" y="74.5">22</text>
<text x="37.8" y="78">A3</text>
<text x="37.8" y="81.6">A4</text>
<text x="45.2" y="79.4">A3</text>
<text x="45.2" y="83">A4</text>
<text x="81.3" y="79.4">23</text>
<text x="81.3" y="83">24</text>
<text x="88.5" y="78">23</text>
<text x="88.5" y="81.6">24</text>
<text x="37.8" y="85.1">A5</text>
<text x="37.8" y="88.6">A6</text>
<text x="45.2" y="86.5">A5</text>
<text x="81.3" y="86.5">25</text>
<text x="88.5" y="85.1">25</text>
<text x="88.5" y="88.6">26</text>
<text x="37.8" y="92.1">A7</text>
<text x="37.8" y="95.7">A8</text>
<text x="45.2" y="90">A6</text>
<text x="45.2" y="93.6">A7</text>
<text x="81.3" y="90">26</text>
<text x="81.3" y="93.6">27</text>
<text x="88.5" y="92.1">27</text>
<text x="88.5" y="95.7">28</text>
<text x="37.8" y="99.2">A9</text>
<text x="45.2" y="97.1">A8</text>
<text x="45.2" y="100.6">A9</text>
<text x="81.3" y="97.1">28</text>
<text x="81.3" y="100.6">29</text>
<text x="88.5" y="99.2">29</text>
<text x="35.8" y="102.7">A10</text>
<text x="35.8" y="106.3">A11</text>
<text x="45.2" y="104.1">A10</text>
<text x="45.2" y="107.7">A11</text>
<text x="81.3" y="104.1">30</text>
<text x="81.3" y="107.7">31</text>
<text x="88.5" y="102.7">30</text>
<text x="88.5" y="106.3">31</text>
<text x="35.8" y="109.8">A12</text>
<text x="35.8" y="113.3">A13</text>
<text x="45.2" y="111.2">A12</text>
<text x="81.3" y="111.2">32</text>
<text x="88.5" y="109.8">32</text>
<text x="88.5" y="113.3">33</text>
<text x="35.8" y="116.8">A14</text>
<text x="45.2" y="114.7">A13</text>
<text x="45.2" y="118.3">A14</text>
<text x="81.3" y="114.7">33</text>
<text x="81.3" y="118.3">34</text>
<text x="88.5" y="116.8">34</text>
<text x="35.8" y="120.4">A15</text>
<text x="40" y="123.9">0</text>
<text x="45.2" y="121.8">A15</text>
<text x="45.2" y="125.3">0(RX0)</text>
<text x="81.3" y="121.8">35</text>
<text x="81.3" y="125.3">36</text>
<text x="88.5" y="120.4">35</text>
<text x="88.5" y="123.9">36</text>
<text x="40" y="127.4">1</text>
<text x="40" y="131">2</text>
<text x="45.2" y="128.8">1(TX0)</text>
<text x="81.3" y="128.8">37</text>
<text x="88.5" y="127.4">37</text>
<text x="88.5" y="131">38</text>
<text x="40" y="134.5">3</text>
<text x="45.2" y="132.4">2</text>
<text x="45.2" y="135.9">3</text>
<text x="81.3" y="132.4">38</text>
<text x="81.3" y="135.9">39</text>
<text x="88.5" y="134.5">39</text>
<text x="40" y="138">4</text>
<text x="40" y="141.5">5</text>
<text x="45.2" y="139.4">4</text>
<text x="45.2" y="142.9">5</text>
<text x="81.3" y="139.4">40</text>
<text x="81.3" y="142.9">41</text>
<text x="88.5" y="138">40</text>
<text x="88.5" y="141.5">41</text>
<text x="40" y="145.1">6</text>
<text x="40" y="148.6">7</text>
<text x="45.2" y="146.5">6</text>
<text x="81.3" y="146.5">42</text>
<text x="88.5" y="145.1">42</text>
<text x="88.5" y="148.6">43</text>
<text x="40" y="152.1">8</text>
<text x="40" y="155.6">9</text>
<text x="45.2" y="150">7</text>
<text x="45.2" y="153.5">8</text>
<text x="81.3" y="150">43</text>
<text x="81.3" y="153.5">44</text>
<text x="88.5" y="152.1">44</text>
<text x="88.5" y="155.6">45</text>
<text x="37.9" y="159.2">10</text>
<text x="45.2" y="157.1">9</text>
<text x="45.2" y="160.6">10</text>
<text x="81.3" y="157.1">45</text>
<text x="81.3" y="160.6">46</text>
<text x="88.5" y="159.2">46</text>
<text x="37.9" y="162.7">11</text>
<text x="37.9" y="166.2">12</text>
<text x="45.2" y="164.1">11</text>
<text x="45.2" y="167.6">12</text>
<text x="81.3" y="164.1">47</text>
<text x="81.3" y="167.6">48</text>
<text x="88.5" y="162.7">47</text>
<text x="88.5" y="166.2">48</text>
<text x="29.5" y="169.8">GND@0</text>
<text x="29.5" y="173.3">GND@1</text>
<text x="45.2" y="171.2">GND</text>
<text x="81.3" y="171.2">49</text>
<text x="88.5" y="173.3">50</text>
<text x="88.5" y="169.8">49</text>
<text x="29.5" y="176.8">GND@2</text>
<text x="45.2" y="174.7">GND</text>
<text x="45.2" y="178.2">GND</text>
<text x="81.3" y="178.2">51</text>
<text x="81.3" y="174.7">50</text>
<text x="88.5" y="176.8">51</text>
<text x="29.5" y="183.9">GND@4</text>
<text x="29.5" y="180.3">GND@3</text>
<text x="45.2" y="185.3">GND</text>
<text x="45.2" y="181.8">GND</text>
<text x="81.3" y="185.3">53</text>
<text x="81.3" y="181.8">52</text>
<text x="88.5" y="183.9">53</text>
<text x="88.5" y="180.3">52</text>
</g>
</svg>
